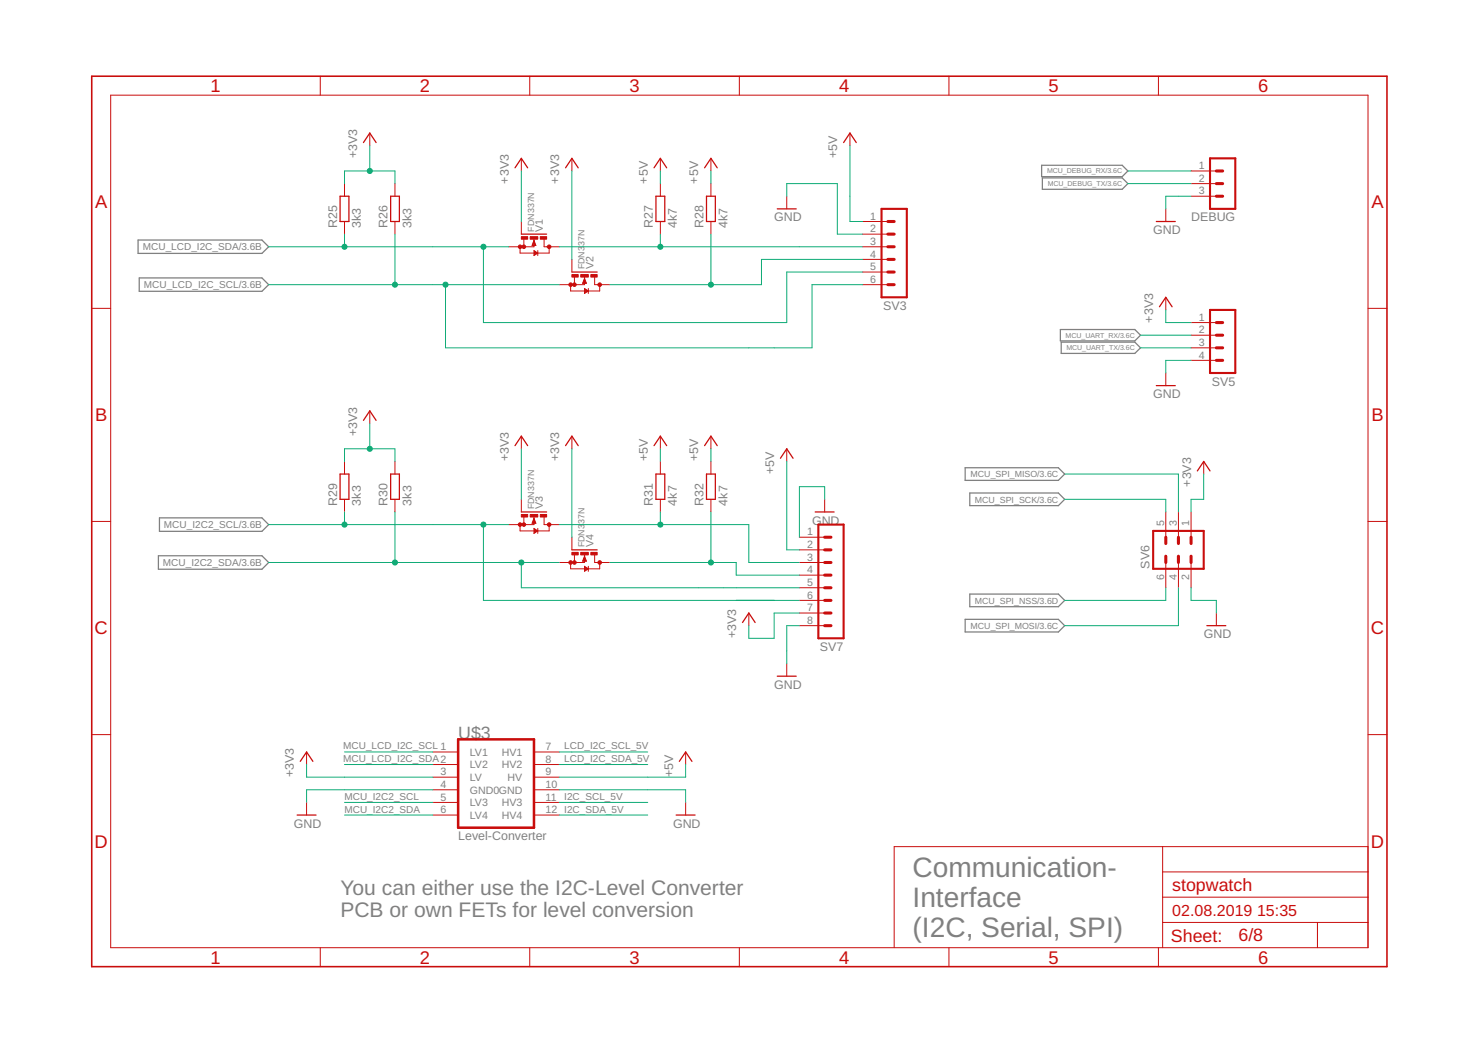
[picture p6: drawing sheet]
<svg xmlns="http://www.w3.org/2000/svg" width="297mm" height="210mm" viewBox="0 0 297 210" stroke-linecap="round" stroke-linejoin="round" font-family="sans-serif">
<path d="M209.3 33.2h16.2l1.2 1.2-1.2 1.1h-16.2zM209.5 35.8h16l1.2 1.1-1.2 1.2h-16zM27.7 48.3h24.9l1.4 1.3-1.4 1.3h-24.9zM28 55.9h24.6l1.4 1.3-1.4 1.4h-24.6zM213.1 66.3h15l1.1 1.1-1.1 1.1h-15zM213.3 68.8h14.8l1.1 1.1-1.1 1.2h-14.8zM194 94h18.7l1.3 1.3-1.3 1.3h-18.7zM194.9 99.1h17.8l1.3 1.3-1.3 1.3h-17.8zM31.8 111.7h20.8l1.4 1.4-1.4 1.3h-20.8zM32 104.1h20.6l1.4 1.4-1.4 1.3h-20.6zM194.9 119.4h17.8l1.3 1.3-1.3 1.3h-17.8zM194 124.5h18.7l1.3 1.3-1.3 1.3h-18.7z" fill="none" stroke="#808080" stroke-width=".25"/>
<g fill="none" stroke="#c90d0c" stroke-width=".2">
<path d="M22.2 19.1h252.7v171.4h-252.7zM64.4 15.3v3.8M106.5 15.3v3.8M148.6 15.3v3.8M190.7 15.3v3.8M232.8 15.3v3.8M69.2 36.9v2.6M74.3 26.8v2.5M79.4 36.9v2.6M104.8 31.8v2.6M114.9 31.8v2.6M132.7 31.8v2.6"/>
<path d="M132.7 36.9v2.6M142.9 31.8v2.6M142.9 36.9v2.6M158.1 39.5v2.5M170.8 26.8v2.5M239.4 34.4h5.1M239.4 36.9h5.1M239.4 39.5h5.1M69.2 44.5v2.6M79.4 44.5v2.6M104.5 49.6v1.3h5.9v-1.3M104.8 44.5v2.6"/>
<path d="M105.3 48.1v1.5M107.3 48.1v1.5h-5.1M107.3 50.4l.8 .5-.8 .5zM107.3 48.3l.4 1.1h-.8zM108.1 50.4v1M109.3 48.1v1.5h3.1M114.7 57.2v1.3h5.8v-1.3M114.9 52.2v2.5M115.4 55.7v1.5M117.5 55.7v1.5h-5.1M117.5 58l.7 .5-.7 .5zM117.5 56l.4 1h-.8z"/>
<path d="M118.2 58v1M119.5 55.7v1.5h3.1M132.7 44.5v2.6M142.9 44.5v2.6M173.4 49.6h5M173.4 57.2h5M173.4 44.5h5M173.4 47.1h5M173.4 52.2h5M173.4 54.7h5M234.3 42v2.5M234.3 59.8v2.5"/>
<path d="M18.4 62h3.8M234.3 75v2.5M239.4 64.9h5.1M239.4 67.4h5.1M239.4 69.9h5.1M239.4 72.5h5.1M274.9 62h3.8M69.2 92.8v2.5M74.3 82.6v2.6M79.4 92.8v2.5M104.8 87.7v2.5M114.9 87.7v2.5"/>
<path d="M132.7 87.7v2.5M132.7 92.8v2.5M142.9 87.7v2.5M142.9 92.8v2.5M158.1 90.2v2.6M241.9 92.8v2.5M18.4 104.8h3.8M69.2 100.4v2.5M79.4 100.4v2.5M104.5 105.5v1.2h5.9v-1.2M104.8 100.4v2.5M105.3 103.9v1.6"/>
<path d="M107.3 104.2l.4 1h-.8zM107.3 103.9v1.6h-5.1M107.3 106.2l.8 .5-.8 .6zM108.1 106.2v1.1M109.3 103.9v1.6h3.1M114.7 113.1v1.3h5.8v-1.3M114.9 108v2.6M115.4 111.6v1.5M117.5 111.8l.4 1h-.8zM117.5 111.6v1.5h-5.1M117.5 113.9l.7 .5-.7 .5zM118.2 113.9v1"/>
<path d="M119.5 111.6v1.5h3.1M132.7 100.4v2.5M142.9 100.4v2.5M160.7 113.1h5M160.7 108h5M160.7 110.6h5M160.7 115.6h5M160.7 118.2h5M165.7 100.4v2.5M234.3 102.9v5.1M234.3 113.1v5.1M236.8 102.9v5.1"/>
<path d="M236.8 113.1v5.1M239.4 102.9v5.1M239.4 113.1v5.1M274.9 104.8h3.8M150.5 123.3v2.5M158.1 133.4v2.6M160.7 120.7h5M160.7 123.3h5M160.7 125.8h5M244.5 123.3v2.5M18.4 147.7h3.8M61.6 151.2v2.5"/>
<path d="M87 158.8h5.1M87 151.2h5.1M87 153.7h5.1M87 156.3h5.1M107.3 156.3h5.1M107.3 158.8h5.1M107.3 153.7h5.1M112.4 151.2h-5.1M137.8 151.2v2.5M274.9 147.7h3.8M61.6 161.3v2.6M87 163.9h5.1"/>
<path d="M87 161.3h5.1M92.1 163.9h.1M107.3 163.9h.1M107.3 163.9h5.1M107.3 161.3h5.1M137.8 161.3v2.6M233.7 170.2v20.3M233.7 175.3h41.2M274.9 170.2h-95.2v20.3M64.4 190.5v3.9M106.5 190.5v3.9M148.6 190.5v3.9"/>
<path d="M190.7 190.5v3.9M232.8 190.5v3.9M233.7 185.5h41.2M233.7 180.4h41.2M264.8 185.5v5"/>
</g>
<path d="M18.4 15.3h260.3v179.1h-260.3z" fill="none" stroke="#c90d0c" stroke-width=".32"/>
<g fill="none" stroke="#c90d0c" stroke-width=".25">
<path d="M68.3 39.5h1.8v5h-1.8zM73 28.7l1.3-1.9 1.3 1.9M78.5 39.5h1.8v5h-1.8zM103.5 33.7l1.3-1.9 1.2 1.9M113.7 33.7l1.2-1.9 1.3 1.9M131.4 33.7l1.3-1.9 1.3 1.9M131.8 39.5h1.8v5h-1.8zM141.6 33.7l1.3-1.9 1.2 1.9M142 39.5h1.8v5h-1.8zM169.5 28.7l1.3-1.9 1.3 1.9M104.8 47.1h5.1M107.3 48.6l-.2 .6h.5l-.3-.5"/>
<path d="M107.4 50.6l.4 .3-.4 .2zM114.9 54.7h5.1M117.5 56.2l-.3 .7h.5l-.2-.6M117.6 58.3l.4 .2-.4 .3zM156.2 42h3.8M232.4 44.5h3.8M232.4 77.5h3.8M233 61.7l1.3-1.9 1.3 1.9M68.3 95.3h1.8v5.1h-1.8zM73 84.5l1.3-1.9 1.3 1.9M78.5 95.3h1.8v5.1h-1.8zM103.5 89.6l1.3-1.9 1.2 1.9"/>
<path d="M113.7 89.6l1.2-1.9 1.3 1.9M131.4 89.6l1.3-1.9 1.3 1.9M131.8 95.3h1.8v5.1h-1.8zM141.6 89.6l1.3-1.9 1.2 1.9M142 95.3h1.8v5.1h-1.8zM156.8 92.1l1.3-1.9 1.3 1.9M240.6 94.7l1.3-1.9 1.3 1.9M104.8 102.9h5.1M107.3 104.5l-.2 .6h.5l-.3-.5M107.4 106.5l.4 .2-.4 .3zM114.9 110.6h5.1M117.5 112.1l-.3 .6h.5l-.2-.5"/>
<path d="M117.6 114.1l.4 .3-.4 .2zM163.8 102.9h3.8M149.2 125.2l1.3-1.9 1.3 1.9M156.2 136h3.8M242.5 125.8h3.9M60.3 153.1l1.3-1.9 1.3 1.9M136.5 153.1l1.3-1.9 1.3 1.9M59.7 163.9h3.8M135.9 163.9h3.8"/>
</g>
<g fill="#c90d0c" stroke="#c90d0c" stroke-width=".2">
<circle cx="104.5" cy="105.5" r=".36"/>
<circle cx="105.3" cy="105.5" r=".36"/>
<circle cx="110.4" cy="105.5" r=".36"/>
<circle cx="114.7" cy="113.1" r=".36"/>
<circle cx="115.4" cy="113.1" r=".36"/>
<circle cx="120.5" cy="113.1" r=".36"/>
<circle cx="104.5" cy="49.6" r=".36"/>
<circle cx="105.3" cy="49.6" r=".36"/>
<circle cx="110.4" cy="49.6" r=".36"/>
<circle cx="114.7" cy="57.2" r=".36"/>
<circle cx="115.4" cy="57.2" r=".36"/>
<circle cx="120.5" cy="57.2" r=".36"/>
</g>
<g fill="#c90d0c" stroke="#c90d0c" stroke-width=".2">
<path d="M108.6 103.4h1.3v.5h-1.3z"/>
<path d="M104.8 103.4h1.2v.5h-1.2z"/>
<path d="M106.6 103.4h1.5v.5h-1.5z"/>
<path d="M118.7 111.1h1.3v.5h-1.3z"/>
<path d="M114.9 111.1h1.3v.5h-1.3z"/>
<path d="M116.7 111.1h1.5v.5h-1.5z"/>
<path d="M108.6 47.6h1.3v.5h-1.3z"/>
<path d="M104.8 47.6h1.2v.5h-1.2z"/>
<path d="M106.6 47.6h1.5v.5h-1.5z"/>
<path d="M118.7 55.2h1.3v.5h-1.3z"/>
<path d="M114.9 55.2h1.3v.5h-1.3z"/>
<path d="M116.7 55.2h1.5v.5h-1.5z"/>
</g>
<path d="M92.1 148.7h15.2v17.7h-15.2z" fill="none" stroke="#c90d0c" stroke-width=".51"/>
<path d="M243.2 31.8h5.1v10.2h-5.1zM177.2 42h5v17.8h-5zM243.2 62.3h5.1v12.7h-5.1zM164.5 105.5h5v22.8h-5zM231.8 106.7h10.1v7.7h-10.1z" fill="none" stroke="#c90d0c" stroke-width=".42"/>
<g fill="none" stroke="#c90d0c" stroke-width=".61">
<path d="M244.5 39.5h1.2M244.5 36.9h1.2M244.5 34.4h1.2M178.4 49.6h1.3M178.4 47.1h1.3M178.4 44.5h1.3M178.4 54.7h1.3M178.4 52.2h1.3M178.4 57.2h1.3M244.5 69.9h1.2M244.5 67.4h1.2M244.5 64.9h1.2"/>
<path d="M244.5 72.5h1.2M165.7 113.1h1.3M165.7 110.6h1.3M165.7 108h1.3M165.7 118.2h1.3M165.7 115.6h1.3M234.3 108v1.3M234.3 111.8v1.3M236.8 108v1.3M236.8 111.8v1.3M239.4 108v1.3M239.4 111.8v1.3"/>
<path d="M165.7 125.8h1.3M165.7 123.3h1.3M165.7 120.7h1.3"/>
</g>
<g fill="none" stroke="#0dab76" stroke-width=".2">
<path d="M69.2 36.9v-2.5h10.2v2.5M74.3 29.3v5.1M104.8 34.4v10.1M114.9 34.4v17.8M132.7 34.4v2.5M142.9 34.4v2.5M158.1 39.5v-2.6h10.2v10.2h5.1M170.8 29.3v15.2h2.6M226.7 34.4h12.7M226.7 36.9h12.7M239.4 39.5h-5.1v2.5M54 57.2h58.4"/>
<path d="M54 49.6h48.2M69.2 47.1v2.5M79.4 47.1v10.1M89.5 57.2v12.7h73.7v-12.7h10.2M97.2 49.6v15.3h60.9v-10.2h15.3M112.4 49.6h61M132.7 47.1v2.5M142.9 47.1v10.1M173.4 52.2h-20.4v5h-30.4M229.2 69.9h10.2M229.2 67.4h10.2M234.3 62.3v2.6h5.1"/>
<path d="M239.4 72.5h-5.1v2.5M69.2 92.8v-2.6h10.2v2.6M74.3 85.2v5M104.8 90.2v10.2M114.9 90.2v17.8M132.7 90.2v2.6M142.9 90.2v2.6M158.1 92.8v17.8h2.6M214 95.3h22.8v7.6M241.9 95.3v5.1h-2.5v2.5M54 105.5h48.2M54 113.1h58.4"/>
<path d="M69.2 102.9v2.6M79.4 102.9v10.2M97.2 105.5v15.2h63.5M104.8 113.1v5.1h55.9M112.4 105.5h38.1v7.6h10.2M122.6 113.1h25.4v2.5h12.7M132.7 102.9v2.6M142.9 102.9v10.2M165.7 100.4v-2.5h-5v10.1M214 100.4h20.3v2.5M234.3 118.2v2.5h-20.3M236.8 118.2v7.6h-22.8"/>
<path d="M239.4 118.2v2.5h5.1v2.6M160.7 125.8h-2.6v7.6M160.7 123.3h-5.1v5h-5.1v-2.5M61.6 153.7v2.6h25.4M69.2 151.2h17.8M69.2 153.7h17.8M87 158.8h-25.4v2.5M112.4 151.2h17.8M112.4 153.7h17.8M112.4 158.8h25.4v2.5M137.8 153.7v2.6h-25.4M69.2 161.3h17.8"/>
<path d="M69.2 163.9h17.8M112.4 161.3h17.8M112.4 163.9h17.8"/>
</g>
<g fill="#0dab76" stroke="#0dab76" stroke-width=".2">
<circle cx="79.4" cy="57.2" r=".51"/>
<circle cx="89.5" cy="57.2" r=".51"/>
<circle cx="69.2" cy="49.6" r=".51"/>
<circle cx="97.2" cy="49.6" r=".51"/>
<circle cx="74.3" cy="34.4" r=".51"/>
<circle cx="74.3" cy="90.2" r=".51"/>
<circle cx="142.9" cy="57.2" r=".51"/>
<circle cx="132.7" cy="49.6" r=".51"/>
<circle cx="132.7" cy="105.5" r=".51"/>
<circle cx="142.9" cy="113.1" r=".51"/>
<circle cx="69.2" cy="105.5" r=".51"/>
<circle cx="97.2" cy="105.5" r=".51"/>
<circle cx="79.4" cy="113.1" r=".51"/>
<circle cx="104.8" cy="113.1" r=".51"/>
</g>
<g font-size="5.7" fill="#808080">
<text x="183.4" y="176.4">Communication-</text>
<text x="183.4" y="182.3">Interface</text>
<text x="183.4" y="188.3">(I2C, Serial, SPI)</text>
</g>
<g font-size="4.2" fill="#808080">
<text x="68.4" y="179.8">You can either use the I2C-Level Converter</text>
<text x="68.4" y="184.4">PCB or own FETs for level conversion</text>
</g>
<g font-size="3.7" fill="#c90d0c">
<text x="42.3" y="18.5">1</text>
<text x="84.4" y="18.5">2</text>
<text x="126.5" y="18.5">3</text>
<text x="168.6" y="18.5">4</text>
<text x="210.7" y="18.5">5</text>
<text x="252.9" y="18.5">6</text>
<text x="19.1" y="41.9">A</text>
<text x="275.6" y="41.9">A</text>
<text x="19.1" y="84.7">B</text>
<text x="275.6" y="84.7">B</text>
<text x="19" y="127.6">C</text>
<text x="275.5" y="127.6">C</text>
<text x="19" y="170.4">D</text>
<text x="275.5" y="170.4">D</text>
<text x="42.3" y="193.7">1</text>
<text x="84.4" y="193.7">2</text>
<text x="126.5" y="193.7">3</text>
<text x="168.6" y="193.7">4</text>
<text x="210.7" y="193.7">5</text>
<text x="252.9" y="193.7">6</text>
</g>
<text font-size="3.6" fill="#808080" x="92.1" y="148.6">U$3</text>
<g font-size="3.6" fill="#c90d0c">
<text x="235.6" y="179.1">stopwatch</text>
<text x="235.3" y="189.4">Sheet:</text>
<text x="248.9" y="189.3">6/8</text>
</g>
<g font-size="3.2" fill="#c90d0c">
<text x="235.6" y="184.2">02.08.2019</text>
<text x="252.6" y="184.2">15:35</text>
</g>
<g font-size="2.5" fill="#808080">
<text x="71.8" y="31.8" transform="rotate(-90 71.8 31.8)">+3V3</text>
<text x="168.3" y="31.8" transform="rotate(-90 168.3 31.8)">+5V</text>
<text x="102.2" y="36.9" transform="rotate(-90 102.2 36.9)">+3V3</text>
<text x="112.4" y="36.9" transform="rotate(-90 112.4 36.9)">+3V3</text>
<text x="130.2" y="36.9" transform="rotate(-90 130.2 36.9)">+5V</text>
<text x="140.3" y="36.9" transform="rotate(-90 140.3 36.9)">+5V</text>
<text x="67.7" y="45.8" transform="rotate(-90 67.7 45.8)">R25</text>
<text x="72.5" y="45.8" transform="rotate(-90 72.5 45.8)">3k3</text>
<text x="77.9" y="45.8" transform="rotate(-90 77.9 45.8)">R26</text>
<text x="82.7" y="45.8" transform="rotate(-90 82.7 45.8)">3k3</text>
<text x="131.2" y="45.8" transform="rotate(-90 131.2 45.8)">R27</text>
<text x="136" y="45.8" transform="rotate(-90 136 45.8)">4k7</text>
<text x="141.4" y="45.8" transform="rotate(-90 141.4 45.8)">R28</text>
<text x="146.2" y="45.8" transform="rotate(-90 146.2 45.8)">4k7</text>
<text x="155.6" y="44.5">GND</text>
<text x="231.8" y="47.1">GND</text>
<text x="239.4" y="44.5">DEBUG</text>
<text x="177.5" y="62.3">SV3</text>
<text x="231.8" y="64.8" transform="rotate(-90 231.8 64.8)">+3V3</text>
<text x="243.5" y="77.5">SV5</text>
<text x="231.8" y="80.1">GND</text>
<text x="71.8" y="87.7" transform="rotate(-90 71.8 87.7)">+3V3</text>
<text x="102.2" y="92.8" transform="rotate(-90 102.2 92.8)">+3V3</text>
<text x="112.4" y="92.8" transform="rotate(-90 112.4 92.8)">+3V3</text>
<text x="130.2" y="92.8" transform="rotate(-90 130.2 92.8)">+5V</text>
<text x="140.3" y="92.8" transform="rotate(-90 140.3 92.8)">+5V</text>
<text x="155.6" y="95.3" transform="rotate(-90 155.6 95.3)">+5V</text>
<text x="67.7" y="101.7" transform="rotate(-90 67.7 101.7)">R29</text>
<text x="72.5" y="101.7" transform="rotate(-90 72.5 101.7)">3k3</text>
<text x="77.9" y="101.7" transform="rotate(-90 77.9 101.7)">R30</text>
<text x="82.7" y="101.7" transform="rotate(-90 82.7 101.7)">3k3</text>
<text x="131.2" y="101.7" transform="rotate(-90 131.2 101.7)">R31</text>
<text x="136" y="101.7" transform="rotate(-90 136 101.7)">4k7</text>
<text x="141.4" y="101.7" transform="rotate(-90 141.4 101.7)">R32</text>
<text x="146.2" y="101.7" transform="rotate(-90 146.2 101.7)">4k7</text>
<text x="239.4" y="97.9" transform="rotate(-90 239.4 97.9)">+3V3</text>
<text x="163.2" y="105.5">G</text>
<text x="165.1" y="105.5">ND</text>
<text x="231" y="114.4" transform="rotate(-90 231 114.4)">SV6</text>
<text x="148" y="128.3" transform="rotate(-90 148 128.3)">+3V3</text>
<text x="164.8" y="130.9">SV7</text>
<text x="241.9" y="128.3">GND</text>
<text x="155.6" y="138.5">GND</text>
<text x="59.1" y="156.3" transform="rotate(-90 59.1 156.3)">+3V3</text>
<text x="135.3" y="156.3" transform="rotate(-90 135.3 156.3)">+5V</text>
<text x="59.1" y="166.4">GND</text>
<text x="135.3" y="166.4">GND</text>
<text x="92.1" y="169">Level-Converter</text>
</g>
<g font-size="2.1" fill="#808080">
<text x="240.9" y="34">1</text>
<text x="240.9" y="36.6">2</text>
<text x="240.9" y="39.1">3</text>
<text x="109.1" y="46.6" transform="rotate(-90 109.1 46.6)">V1</text>
<text x="174.9" y="44.2">1</text>
<text x="174.9" y="46.7">2</text>
<text x="174.9" y="49.3">3</text>
<text x="174.9" y="51.8">4</text>
<text x="119.3" y="54.2" transform="rotate(-90 119.3 54.2)">V2</text>
<text x="174.9" y="54.3">5</text>
<text x="174.9" y="56.9">6</text>
<text x="240.9" y="64.5">1</text>
<text x="240.9" y="67">2</text>
<text x="240.9" y="69.6">3</text>
<text x="240.9" y="72.1">4</text>
<text x="109.1" y="102.4" transform="rotate(-90 109.1 102.4)">V3</text>
<text x="162.2" y="107.7">1</text>
<text x="233.9" y="105.7" transform="rotate(-90 233.9 105.7)">5</text>
<text x="236.5" y="105.7" transform="rotate(-90 236.5 105.7)">3</text>
<text x="239" y="105.7" transform="rotate(-90 239 105.7)">1</text>
<text x="119.3" y="110" transform="rotate(-90 119.3 110)">V4</text>
<text x="162.2" y="110.2">2</text>
<text x="162.2" y="112.7">3</text>
<text x="162.2" y="115.3">4</text>
<text x="162.2" y="117.8">5</text>
<text x="233.9" y="116.6" transform="rotate(-90 233.9 116.6)">6</text>
<text x="236.5" y="116.6" transform="rotate(-90 236.5 116.6)">4</text>
<text x="239" y="116.6" transform="rotate(-90 239 116.6)">2</text>
<text x="162.2" y="120.4">6</text>
<text x="162.2" y="122.9">7</text>
<text x="162.2" y="125.4">8</text>
<text x="88.6" y="155.9">3</text>
<text x="94.4" y="151.9">LV1</text>
<text x="94.4" y="154.5">LV2</text>
<text x="100.8" y="151.9">HV1</text>
<text x="100.8" y="154.5">HV2</text>
<text x="109.7" y="150.8">7</text>
<text x="109.7" y="155.9">9</text>
<text x="109.7" y="153.4">8</text>
<text x="88.6" y="158.4">4</text>
<text x="88.6" y="161">5</text>
<text x="94.4" y="157">LV</text>
<text x="94.4" y="159.6">GND0GND</text>
<text x="102" y="157">HV</text>
<text x="109.7" y="161">11</text>
<text x="109.7" y="158.4">10</text>
<text x="88.6" y="163.5">6</text>
<text x="94.4" y="162.1">LV3</text>
<text x="94.4" y="164.6">LV4</text>
<text x="100.8" y="164.6">HV4</text>
<text x="100.8" y="162.1">HV3</text>
<text x="109.7" y="163.5">12 I2C_SDA_5V</text>
</g>
<g font-size="2" fill="#808080">
<text x="28.7" y="50.3">MCU_LCD_I2C_SDA/3.6B</text>
<text x="28.9" y="57.9">MCU_LCD_I2C_SCL/3.6B</text>
<text x="33" y="106.2">MCU_I2C2_SCL/3.6B</text>
<text x="32.7" y="113.8">MCU_I2C2_SDA/3.6B</text>
<text x="69" y="150.7">MCU_LCD_I2C_SCL 1</text>
<text x="69" y="153.2">MCU_LCD_I2C_SDA2</text>
<text x="113.4" y="150.7">LCD_I2C_SCL_5V</text>
<text x="113.4" y="153.2">LCD_I2C_SDA_5V</text>
<text x="69.2" y="160.8">MCU_I2C2_SCL</text>
<text x="113.4" y="160.8">I2C_SCL_5V</text>
<text x="69.2" y="163.4">MCU_I2C2_SDA</text>
</g>
<g font-size="1.8" fill="#808080">
<text x="107.3" y="46.6" transform="rotate(-90 107.3 46.6)">FDN337N</text>
<text x="117.5" y="49.5" transform="rotate(-90 117.5 49.5)">37N</text>
<text x="117.5" y="54.2" transform="rotate(-90 117.5 54.2)">FDN3</text>
<text x="195.1" y="96">MCU_SPI_MISO/3.6C</text>
<text x="195.9" y="101">MCU_SPI_SCK/3.6C</text>
<text x="107.3" y="102.4" transform="rotate(-90 107.3 102.4)">FDN337N</text>
<text x="117.5" y="105.4" transform="rotate(-90 117.5 105.4)">37N</text>
<text x="117.5" y="110" transform="rotate(-90 117.5 110)">FDN3</text>
<text x="195.9" y="121.3">MCU_SPI_NSS/3.6D</text>
<text x="195.1" y="126.4">MCU_SPI_MOSI/3.6C</text>
</g>
<g font-size="1.4" fill="#808080">
<text x="210.4" y="34.9">MCU_DEBUG_RX/3.6C</text>
<text x="210.6" y="37.4">MCU_DEBUG_TX/3.6C</text>
<text x="214.2" y="67.9">MCU_UART_RX/3.6C</text>
<text x="214.3" y="70.4">MCU_UART_TX/3.6C</text>
</g>
</svg>
